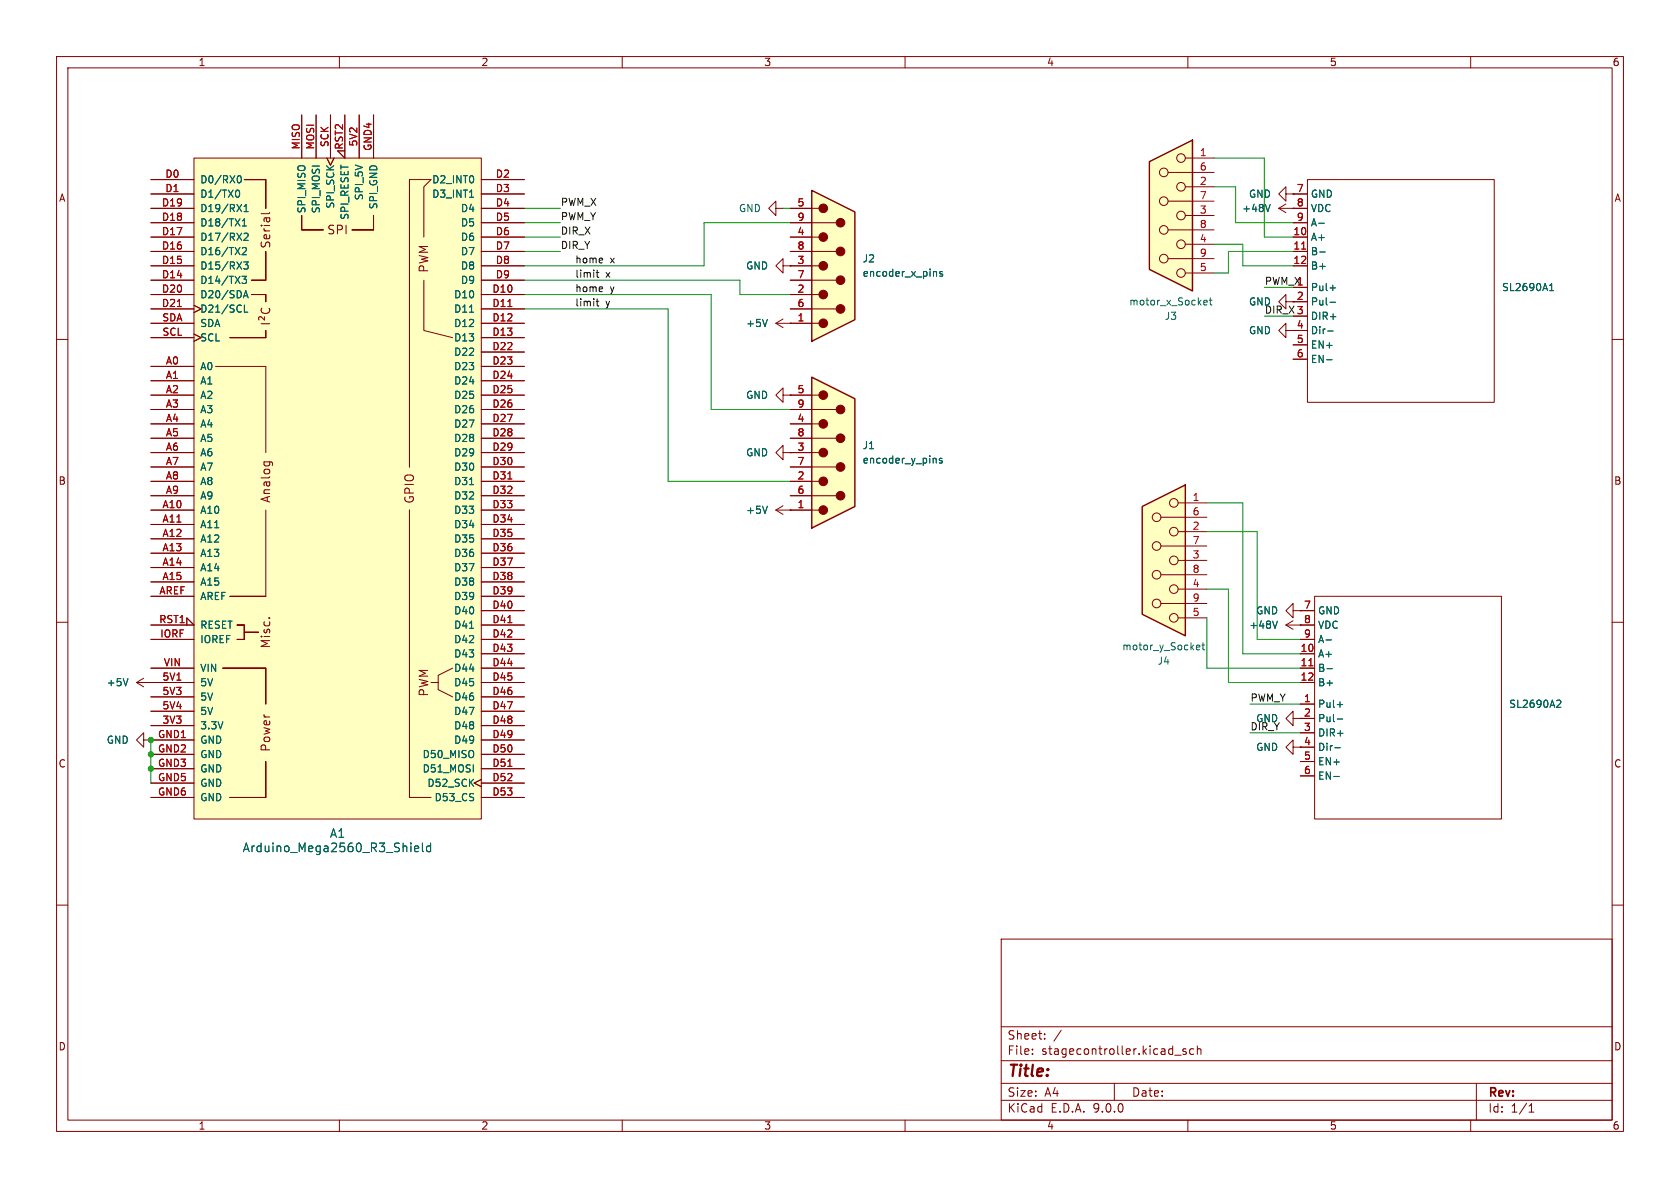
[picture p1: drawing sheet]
<svg xmlns="http://www.w3.org/2000/svg" width="297mm" height="210mm" viewBox="0 0 297 210" stroke-linecap="round" stroke-linejoin="round" font-family="sans-serif">
<g fill="none" stroke="#840000" stroke-width=".18">
<path d="M10 10h277v190h-277zM12 12h273v186h-273zM60 10v2M110 10v2M160 10v2M210 10v2M260 10v2M10 60h2M285 60h2M137.2 90.2l1.2 .7M137.2 90.2h2.5M138.4 80v-1.3l-1.2 1.3 1.2 1.3v-1.3h1.3"/>
<path d="M138.4 89.4l-1.2 .8M139.7 90.2h.1M139.7 80h.1M10 110h2M227.3 110.5l1.3 .8M227.3 110.5h5.1M228.6 109.7l-1.3 .8M229.9 110.5h.1M229.9 108h2.5M229.9 113h2.5M229.9 115.6h2.5M229.9 118.1h2.5"/>
<path d="M232.4 105.4h33v39.4h-33zM285 110h2M228.6 127v-1.3l-1.3 1.3 1.3 1.3v-1.3h3.8M228.6 132.1v-1.3l-1.3 1.3 1.3 1.3v-1.3h3.8M229.9 120.7h2.5M229.9 124.5h2.5M229.9 129.5h2.5M229.9 134.6h2.5M229.9 137.2h2.5M10 160h2M177 166h108v32h-108zM285 160h2"/>
<path d="M60 198v2M110 198v2M160 198v2M177 194.5h108M177 191.5h108M177 187.5h108M177 181.5h108M182.5 186.3v.1M182.5 185.5v.1M184.7 183.6v.1M184.7 182.8v.1M187.6 182.1l-1.3 2"/>
<path d="M197 191.5v3M207.7 186.5h1.1M209.7 185.5l-.4-.1-.2 .2 .1 .2 .5 .2v.3h-.6M210 198v2M211 185.5l-.4-.1-.3 .3v.4l.2 .2h.5M211.7 185.5l.2-.1 .3 .1 .1 .9M211.7 184.9v1.5M260 198v2M261 191.5v6.5M270.3 196.6h.9M270.3 195.5l.4-.4v1.5"/>
</g>
<path d="M135.7 89.5l-.5 1.2M225.8 109.8l-.4 1.3M234.4 113.1h1M234.6 118.2h1M235.8 137.3h1M236 132.2h.9M236.4 124.6h1M236.4 127.1h1M275.4 123.8h.4l.1 .3-.7 .9h.7" fill="none" stroke="#006464" stroke-width=".18"/>
<path d="M231.4 117.7h.7" fill="none" stroke="#a90000" stroke-width=".18"/>
<path d="M143.5 33.7l7.6 3.8v19l-7.6 3.8z" fill="#ffffc2"/>
<g fill="none" stroke="#840000" stroke-width=".18">
<path d="M137.2 36.8v-1.2l-1.3 1.2 1.3 1.3v-1.3h1.2M138.4 36.8h.1M139.7 36.8h5.1M139.7 39.4h8.1M137.2 57.2h7.6M137.2 57.2l1.2 .7M138.4 56.4l-1.2 .8M139.7 57.2h.1M139.7 41.9h5.1M139.7 44.5h8.1M139.7 47h5.1M139.7 49.5h8.1"/>
<path d="M139.7 52.1h5.1M139.7 54.6h8.1M228.6 108v-1.3l-1.3 1.3 1.3 1.2v-1.2h1.3M229.9 108h.1"/>
</g>
<path d="M143.5 33.7l7.6 3.8v19l-7.6 3.8z" fill="none" stroke="#840000" stroke-width=".25"/>
<g fill="#840000" stroke="#840000" stroke-width=".18">
<circle cx="145.5" cy="36.8" r=".76"/>
<circle cx="145.5" cy="41.9" r=".76"/>
<circle cx="145.5" cy="47" r=".76"/>
<circle cx="145.5" cy="52.1" r=".76"/>
<circle cx="145.5" cy="57.1" r=".76"/>
<circle cx="148.6" cy="39.4" r=".76"/>
<circle cx="148.6" cy="44.4" r=".76"/>
<circle cx="148.6" cy="49.5" r=".76"/>
<circle cx="148.6" cy="54.6" r=".76"/>
</g>
<path d="M135.7 56.5l-.5 1.2M165.4 48l.2 .2v.6M166.6 48.1l-.3-.1-.2 .2 .1 .2 .4 .1v.3h-.5" fill="none" stroke="#006464" stroke-width=".18"/>
<path d="M143.5 66.7l7.6 3.8v19l-7.6 3.8z" fill="#ffffc2"/>
<path d="M227.3 53.3v-1.2l-1.2 1.2 1.2 1.3v-1.3h1.3M139.7 69.9h5.1M139.7 72.4h8.1M139.7 74.9h5.1M139.7 77.5h8.1M139.7 80h5.1M139.7 82.6h8.1M139.7 85.1h5.1M139.7 87.6h8.1M139.7 90.2h5.1" fill="none" stroke="#840000" stroke-width=".18"/>
<path d="M143.5 66.7l7.6 3.8v19l-7.6 3.8z" fill="none" stroke="#840000" stroke-width=".25"/>
<g fill="#840000" stroke="#840000" stroke-width=".18">
<circle cx="145.5" cy="69.8" r=".76"/>
<circle cx="145.5" cy="74.9" r=".76"/>
<circle cx="145.5" cy="80" r=".76"/>
<circle cx="145.5" cy="85.1" r=".76"/>
<circle cx="145.5" cy="90.2" r=".76"/>
<circle cx="148.6" cy="72.4" r=".76"/>
<circle cx="148.6" cy="77.5" r=".76"/>
<circle cx="148.6" cy="82.5" r=".76"/>
<circle cx="148.6" cy="87.6" r=".76"/>
</g>
<path d="M165.3 81l.2 .2v.7M166.5 81.1l-.3-.1-.1 .2v.2l.4 .1v.3h-.4" fill="none" stroke="#006464" stroke-width=".18"/>
<path d="M201.9 89.5l7.6-3.8v26.7l-7.6-3.8z" fill="#ffffc2"/>
<path d="M201.9 89.5l7.6-3.8v26.7l-7.6-3.8z" fill="none" stroke="#840000" stroke-width=".25"/>
<g fill="none" stroke="#840000" stroke-width=".18">
<path d="M227.3 34.3v-1.3l-1.2 1.3 1.2 1.3v-1.3h1.3M228.6 34.3h.1M138.4 47v-1.3l-1.2 1.3 1.2 1.3v-1.3h1.3M139.7 47h.1M227.3 58.4v-1.2l-1.2 1.2 1.2 1.3v-1.3h1.3M205.2 91.4h8.2M205.2 96.5h8.2M208.3 88.9h5.1M208.3 94h5.1M208.3 99.1h5.1M205.2 101.6h8.2M205.2 106.7h8.2"/>
<path d="M208.3 104.1h5.1M208.3 109.2h5.1"/>
<circle cx="204.5" cy="96.5" r=".76"/>
<circle cx="204.5" cy="91.4" r=".76"/>
<circle cx="207.5" cy="88.9" r=".76"/>
<circle cx="207.5" cy="94" r=".76"/>
<circle cx="207.5" cy="99.1" r=".76"/>
<circle cx="204.5" cy="101.6" r=".76"/>
<circle cx="204.5" cy="106.7" r=".76"/>
<circle cx="207.5" cy="109.2" r=".76"/>
<circle cx="207.5" cy="104.1" r=".76"/>
</g>
<path d="M211.6 114.8h.5M211.6 114.1l.3-.1 .2 .3-.6 .2M212.5 114h.5M212.7 113.6v1.1l.3 .2" fill="none" stroke="#006464" stroke-width=".18"/>
<path d="M34.3 27.9h50.8v116.9h-50.8z" fill="#ffffc2"/>
<g fill="none" stroke="#840000" stroke-width=".18">
<path d="M26.7 31.8h7.6M26.7 34.3h7.6M26.7 36.8h7.6M26.7 39.4h7.6M34.3 27.9h50.8v116.9h-50.8zM43.2 31.8h3.8zM47 31.8v5zM47.7 37.6l-.2 .2h-1.3M53.3 38.1v2.5zM53.3 20.3v7.6M55.9 20.3v7.6M57.8 27.9l.6 1.3 .7-1.3"/>
<path d="M58.4 20.3v7.6M61 20.3v7.6l-1.3-1.2h1.3M63.5 20.3v7.6M66 38.1v2.5zM66 20.3v7.6M72.4 31.8h3.8l-1.3 1.2v8.9M72.4 31.8v50.8zM85.1 31.8h7.6M85.1 34.3h7.6M85.1 36.8h7.6M85.1 39.4h7.6M26.7 41.9h7.6"/>
<path d="M26.7 44.5h7.6M26.7 47h7.6M26.7 49.5h7.6M26.7 52.1h7.6M26.7 54.6h7.6M26.7 57.2h7.6M26.7 59.7h7.6M34.3 54l1.3 .6-1.3 .6M34.3 59.1l1.3 .6-1.3 .6M40.6 59.7h6.4zM44.4 49.5h2.6zM44.4 52.1h2.6z"/>
<path d="M46.2 57.2h1.5M46.3 54.5a.61 .61 0 0 0 0 .7 .61 .61 0 0 0 .7 .2 .57 .57 0 0 0 .6-.3 .57 .57 0 0 0-.1-.6M46.7 56v.6l-.5-.5a.31 .31 0 0 0-.5 .1l.1 .4M47 44.5v5zM47 52.1v1.2zM47 58.4v1.3zM53.3 40.6h3.8zM62.2 40.6h3.8zM74.9 49.5v8.9l5.1 1.3M85.1 41.9h7.6M85.1 44.5h7.6M85.1 47h7.6"/>
<path d="M85.1 49.5h7.6M85.1 52.1h7.6M85.1 54.6h7.6M85.1 57.2h7.6M85.1 59.7h7.6M26.7 64.8h7.6M26.7 67.3h7.6M26.7 69.9h7.6M26.7 72.4h7.6M26.7 74.9h7.6M26.7 77.5h7.6M38.1 64.8h8.9v15.2"/>
<path d="M85.1 64.8h7.6M85.1 67.3h7.6M85.1 69.9h7.6M85.1 72.4h7.6M85.1 74.9h7.6M85.1 77.5h7.6M85.1 62.2h7.6M26.7 80h7.6M26.7 82.6h7.6M26.7 85.1h7.6M26.7 87.6h7.6M26.7 90.2h7.6"/>
<path d="M26.7 92.7h7.6M26.7 95.3h7.6M26.7 97.8h7.6M46.7 81.6h1.2l.2 .2M46.7 81.6v.2M47 90.2v15.2M47.6 81.6l.1 .2M72.4 90.2v50.8zM85.1 80h7.6M85.1 82.6h7.6M85.1 85.1h7.6M85.1 87.6h7.6"/>
<path d="M85.1 90.2h7.6M85.1 92.7h7.6M85.1 95.3h7.6M85.1 97.8h7.6M25.4 119.9l-1.3 .8M26.7 110.5h7.6l-1.3-1.3v1.3M26.7 100.3h7.6M26.7 102.9h7.6M26.7 105.4h7.6M26.7 113h7.6M26.7 118.1h7.6M39.4 118.1h7.6z"/>
<path d="M40.6 105.4h6.4zM41.9 110.5h1.3zM41.9 113h1.3zM43.2 110.5v2.5zM43.2 111.8h2.5zM47 118.1v6.4zM47.5 109.3h.2M80 118.1l-2.5 1.3v2.5l2.5 1.3M85.1 100.3h7.6M85.1 102.9h7.6M85.1 105.4h7.6M85.1 110.5h7.6"/>
<path d="M85.1 113h7.6M85.1 118.1h7.6M85.1 108h7.6M85.1 115.6h7.6M24.1 120.7h10.2M24.1 120.7l1.3 .7M26.7 120.7h.1M26.7 123.2h7.6M26.7 125.7h7.6M26.7 128.3h7.6M26.7 130.8h7.6M26.7 133.4h7.6"/>
<path d="M26.7 135.9h7.6M26.7 138.4h7.6M47 134.6v6.4zM76.2 120.7h1.3M85.1 137.8l-1.3 .6 1.3 .7M85.1 120.7h7.6M85.1 123.2h7.6M85.1 125.7h7.6M85.1 128.3h7.6M85.1 130.8h7.6M85.1 133.4h7.6M85.1 135.9h7.6"/>
<path d="M85.1 138.4h7.6M26.7 141h7.6M40.6 141h6.4zM72.4 141h3.8M85.1 141h7.6"/>
</g>
<g fill="none" stroke="#006464" stroke-width=".18">
<path d="M41.8 33.7l.1-.1a.68 .68 0 0 1 .5 .6 .68 .68 0 0 1-.5 .7l-.1-.1M42 31.3l.2-.2a.68 .68 0 0 1 .5 .6 .68 .68 0 0 1-.5 .6l-.2-.2M42.8 39.9h.8M42.8 39l.4-.3v1.2M43.1 37.4h.8M43.1 36.5l.4-.4v1.3M83 34.9h.7M42.8 48.8h.8l-.5 .5 .4 .1v.6l-.2 .1-.5-.1M42.8 43.9l.5-.1 .3 .3-.8 .9h.8M43 52.6l.4-1.2 .5 1.2M43.1 46.3h.8l-.5 .5 .4 .1v.5l-.2 .2-.5-.2M43.1 41.3l.5-.1 .3 .4-.8 .9h.8"/>
<path d="M43.1 52.3h.7M43.2 53.9v1.3h.6M83 55.2h.7M83 85.7h.7M22.6 120l-.4 1.2M83 111.1h.7M73.3 150l.7-.1v-.3l-.5-.1-.2 .3 .1 .7h.6M74.7 149v1.3l.2 .3M76.1 149.6l-.4-.1-.3 .3v.5l.1 .2h.6M76.1 149v1.6"/>
</g>
<path d="M31.4 54.2h.7M89.8 54.2h.7M89.8 84.7h.7M89.8 110.1h.7M89.8 135.5h.7" fill="none" stroke="#a90000" stroke-width=".18"/>
<path d="M203.2 28.6l7.6-3.8v26.6l-7.6-3.8z" fill="#ffffc2"/>
<path d="M203.2 28.6l7.6-3.8v26.6l-7.6-3.8z" fill="none" stroke="#840000" stroke-width=".25"/>
<g fill="none" stroke="#840000" stroke-width=".18">
<path d="M26.7 36.8h7.6M26.7 34.3h7.6M26.7 39.4h7.6M26.7 31.8h7.6M53.3 20.3v7.6M55.9 20.3v7.6M57.8 27.9l.6 1.3 .7-1.3M58.4 20.3v7.6M61 20.3v7.6l-1.3-1.2h1.3M63.5 20.3v7.6M66 20.3v7.6M85.1 36.8h7.6"/>
<path d="M85.1 34.3h7.6M85.1 39.4h7.6M85.1 31.8h7.6M139.7 36.8h3.8M139.7 39.4h3.8M206.5 30.5h8.1M206.5 35.6h8.1M209.5 27.9h5.1M209.5 33h5.1M209.5 38.1h5.1M226.1 36.8l1.2 .8M226.1 36.8h5"/>
<path d="M227.3 36.1l-1.2 .7M228.6 36.8h.1M228.6 34.3h.1M228.6 34.3h2.5M228.6 39.4h2.5M231.1 31.8h33.1v39.3h-33.1zM26.7 41.9h7.6M26.7 44.5h7.6M26.7 47h7.6M26.7 49.5h7.6M26.7 52.1h7.6M26.7 54.6h7.6"/>
<path d="M26.7 57.2h7.6M26.7 59.7h7.6M34.3 54l1.3 .6-1.3 .6M34.3 59.1l1.3 .6-1.3 .6M85.1 41.9h7.6M85.1 44.5h7.6M85.1 47h7.6M85.1 49.5h7.6M85.1 52.1h7.6M85.1 54.6h7.6M85.1 57.2h7.6M85.1 59.7h7.6"/>
<path d="M139.7 57.2h.1M139.7 47h.1M139.7 41.9h3.8M139.7 44.5h3.8M139.7 47h3.8M139.7 49.5h3.8M139.7 52.1h3.8M139.7 54.6h3.8M139.7 57.2h3.8M206.5 40.6h8.1M206.5 45.7h8.1M209.5 43.2h5.1"/>
<path d="M209.5 48.3h5.1M228.6 41.9h2.5M228.6 44.5h2.5M228.6 47h2.5M228.6 50.8h2.5M228.6 53.3h2.5M228.6 55.9h2.5M228.6 58.4h2.5M26.7 64.8h7.6M26.7 67.3h7.6M26.7 69.9h7.6M26.7 72.4h7.6"/>
<path d="M26.7 74.9h7.6M26.7 77.5h7.6M85.1 64.8h7.6M85.1 67.3h7.6M85.1 69.9h7.6M85.1 72.4h7.6M85.1 74.9h7.6M85.1 77.5h7.6M85.1 62.2h7.6M138.4 69.9v-1.3l-1.2 1.3 1.2 1.2v-1.2h1.3M139.7 69.9h.1M139.7 69.9h3.8"/>
<path d="M139.7 72.4h3.8M139.7 74.9h3.8M139.7 77.5h3.8M228.6 61h2.5M228.6 63.5h2.5M26.7 80h7.6M26.7 82.6h7.6M26.7 85.1h7.6M26.7 87.6h7.6M26.7 90.2h7.6M26.7 92.7h7.6M26.7 95.3h7.6"/>
<path d="M26.7 97.8h7.6M85.1 80h7.6M85.1 82.6h7.6M85.1 85.1h7.6M85.1 87.6h7.6M85.1 90.2h7.6M85.1 92.7h7.6M85.1 95.3h7.6M85.1 97.8h7.6M139.7 80h.1M139.7 90.2h.1M139.7 80h3.8"/>
<path d="M139.7 82.6h3.8M139.7 85.1h3.8M139.7 87.6h3.8M139.7 90.2h3.8M26.7 110.5h7.6l-1.3-1.3v1.3M26.7 113h7.6M26.7 118.1h7.6M26.7 100.3h7.6M26.7 102.9h7.6M26.7 105.4h7.6M85.1 108h7.6M85.1 110.5h7.6"/>
<path d="M85.1 113h7.6M85.1 115.6h7.6M85.1 118.1h7.6M85.1 100.3h7.6M85.1 102.9h7.6M85.1 105.4h7.6M229.9 108h.1M229.9 110.5h.1M229.9 108h2.5M229.9 110.5h2.5M229.9 113h2.5M229.9 115.6h2.5"/>
<path d="M229.9 118.1h2.5M25.4 130.8v-1.3l-1.3 1.3 1.3 1.3v-1.3h1.3M26.7 130.8h.1M26.7 120.7h.1M26.7 120.7h7.6M26.7 123.2h7.6M26.7 125.7h7.6M26.7 128.3h7.6M26.7 130.8h7.6M26.7 133.4h7.6M26.7 135.9h7.6M26.7 138.4h7.6"/>
<path d="M85.1 137.8l-1.3 .6 1.3 .7M85.1 120.7h7.6M85.1 123.2h7.6M85.1 125.7h7.6M85.1 128.3h7.6M85.1 130.8h7.6M85.1 133.4h7.6M85.1 135.9h7.6M85.1 138.4h7.6M229.9 120.7h2.5M229.9 124.5h2.5M229.9 127h2.5"/>
<path d="M229.9 129.5h2.5M229.9 132.1h2.5M229.9 134.6h2.5M229.9 137.2h2.5M26.7 141h7.6M85.1 141h7.6"/>
<circle cx="205.7" cy="30.5" r=".76"/>
<circle cx="205.7" cy="35.6" r=".76"/>
<circle cx="208.8" cy="33" r=".76"/>
<circle cx="208.8" cy="38.1" r=".76"/>
<circle cx="208.8" cy="27.9" r=".76"/>
<circle cx="205.7" cy="45.7" r=".76"/>
<circle cx="205.7" cy="40.6" r=".76"/>
<circle cx="208.8" cy="43.2" r=".76"/>
<circle cx="208.8" cy="48.3" r=".76"/>
</g>
<g fill="none" stroke="#006464" stroke-width=".18">
<path d="M41.8 33.7l.1-.1a.68 .68 0 0 1 .5 .6 .68 .68 0 0 1-.5 .7l-.1-.1M42 31.3l.2-.2a.68 .68 0 0 1 .5 .6 .68 .68 0 0 1-.5 .6l-.2-.2M42.8 39.9h.8M42.8 39l.4-.3v1.2M43.1 37.4h.8M43.1 36.5l.4-.4v1.3M83 34.9h.7M224.6 36.1l-.5 1.3M233.1 39.5h1M42.8 48.8h.8l-.5 .5 .4 .1v.6l-.2 .1-.5-.1M42.8 43.9l.5-.1 .3 .3-.8 .9h.8M43 52.6l.4-1.2 .5 1.2"/>
<path d="M43.1 46.3h.8l-.5 .5 .4 .1v.5l-.2 .2-.5-.2M43.1 41.3l.5-.1 .3 .4-.8 .9h.8M43.1 52.3h.7M43.2 53.9v1.3h.6M83 55.2h.7M135.7 56.5l-.5 1.2M165.4 48l.2 .2v.6M166.6 48.1l-.3-.1-.2 .2 .1 .2 .4 .1v.3h-.5M212.9 53.9h.5M212.9 53.1h.3l.2 .3-.6 .1M213.8 53.1h.5M214 52.6v1.1l.3 .2"/>
<path d="M233.3 44.5h1M234.7 58.5h1M235.1 50.9h1M235.1 53.4h1M273.9 51.4h.8M273.9 50.5l.4-.4v1.3M234.5 63.6h1M83 85.7h.7M135.7 89.5l-.5 1.2M165.3 81l.2 .2v.7M166.5 81.1l-.3-.1-.1 .2v.2l.4 .1v.3h-.4M22.6 120l-.4 1.2"/>
<path d="M83 111.1h.7M225.8 109.8l-.4 1.3M234.4 113.1h1M234.6 118.2h1M235.8 137.3h1M236 132.2h.9M236.4 124.6h1M236.4 127.1h1M275.4 123.8h.4l.1 .3-.7 .9h.7M73.3 150l.7-.1v-.3l-.5-.1-.2 .3 .1 .7h.6M74.7 149v1.3l.2 .3M76.1 149.6l-.4-.1-.3 .3v.5l.1 .2h.6"/>
<path d="M76.1 149v1.6"/>
</g>
<path d="M31.4 54.2h.7M89.8 54.2h.7M230.1 44h.7M89.8 84.7h.7M89.8 110.1h.7M231.4 117.7h.7M89.8 135.5h.7" fill="none" stroke="#a90000" stroke-width=".18"/>
<path d="M105.4 48.2h.5M105.4 53.3h.5M105.6 47.7v1.1l.3 .2M105.6 52.8v1.1l.3 .2" fill="none" stroke="#0f0f0f" stroke-width=".18"/>
<g fill="none" stroke="#009600" stroke-width=".18">
<path d="M92.7 36.8h6.4M92.7 39.4h6.4M138.4 36.8h1.3M139.7 39.4h-15.2v7.6h-31.8M214.6 27.9h8.9v14h5.1M214.6 33h3.8v6.4h10.2M92.7 44.5h6.4M92.7 41.9h6.4M92.7 52.1h33v20.3h14M92.7 54.6h25.4v30.5h21.6M92.7 49.5h38.1v2.6h8.9M214.6 43.2h5.1v3.8h8.9"/>
<path d="M223.5 55.9h5.1M223.5 50.8h5.1M228.6 44.5h-11.4v3.8h-2.6M213.4 88.9h6.3v26.7h10.2M213.4 94h8.8v19h7.7M213.4 104.1h3.8v16.6h12.7M213.4 109.2v8.9h16.5M26.7 130.8v7.6M221 124.5h8.9M221 129.5h8.9"/>
</g>
<g fill="#009600" stroke="#009600" stroke-width=".18">
<circle cx="26.7" cy="133.4" r=".46"/>
<circle cx="26.7" cy="130.8" r=".46"/>
<circle cx="26.7" cy="135.9" r=".46"/>
</g>
<text font-size="2.8" fill="#840000" x="178" y="190.9">Title:</text>
<g font-size="2.1" fill="#840000">
<text x="57.8" y="41.6">SPI</text>
<text x="48" y="44" transform="rotate(-90 48 44)">Serial</text>
<text x="75.9" y="48.3" transform="rotate(-90 75.9 48.3)">PWM</text>
<text x="48" y="89" transform="rotate(-90 48 89)">Analog</text>
<text x="73.4" y="89.1" transform="rotate(-90 73.4 89.1)">GPIO</text>
<text x="48" y="114.7" transform="rotate(-90 48 114.7)">Misc.</text>
<text x="75.9" y="123.2" transform="rotate(-90 75.9 123.2)">PWM</text>
<text x="48" y="133" transform="rotate(-90 48 133)">Power</text>
<text x="178" y="184">Sheet:</text>
<text x="178" y="186.7">File:</text>
<text x="184.1" y="186.7">stagecontroller.kicad_sch</text>
<text x="178" y="196.9">KiCad</text>
<text x="178" y="194.1">Size:</text>
<text x="184.7" y="194.1">A4</text>
<text x="185.7" y="196.9">E.D.A.</text>
<text x="193.3" y="196.9">9.0.0</text>
<text x="200" y="194.1">Date:</text>
<text x="263" y="194.3">Rev:</text>
<text x="263" y="196.9">Id:</text>
<text x="267.1" y="196.9">1/1</text>
</g>
<g font-size="2.1" fill="#006464">
<text x="58.2" y="148.3">A1</text>
<text x="42.8" y="150.9">Arduino_Mega2560_R3_Shield</text>
</g>
<g font-size="1.8" fill="#840000">
<text x="35" y="11.9">1</text>
<text x="85" y="11.9">2</text>
<text x="135" y="11.9">3</text>
<text x="185" y="11.9">4</text>
<text x="235" y="11.9">5</text>
<text x="285" y="11.9">6</text>
<text x="10.3" y="35.9">A</text>
<text x="285.3" y="35.9">A</text>
<text x="10.3" y="85.9">B</text>
<text x="285.3" y="85.9">B</text>
<text x="10.3" y="135.9">C</text>
<text x="285.3" y="135.9">C</text>
<text x="10.3" y="185.9">D</text>
<text x="285.3" y="185.9">D</text>
<text x="35" y="199.9">1</text>
<text x="85" y="199.9">2</text>
<text x="135" y="199.9">3</text>
<text x="185" y="199.9">4</text>
<text x="235" y="199.9">5</text>
<text x="285" y="199.9">6</text>
</g>
<g font-size="1.8" fill="#a90000">
<text x="53.1" y="26.5" transform="rotate(-90 53.1 26.5)">MISO</text>
<text x="55.6" y="26.5" transform="rotate(-90 55.6 26.5)">MOSI</text>
<text x="58.2" y="26.1" transform="rotate(-90 58.2 26.1)">SCK</text>
<text x="60.7" y="26.6" transform="rotate(-90 60.7 26.6)">RST2</text>
<text x="63.2" y="26" transform="rotate(-90 63.2 26)">5V2</text>
<text x="65.8" y="26.8" transform="rotate(-90 65.8 26.8)">GND4</text>
<text x="212" y="27.7">1</text>
<text x="29.1" y="31.5">D0</text>
<text x="29.1" y="34">D1</text>
<text x="87.6" y="31.5">D2</text>
<text x="87.6" y="34">D3</text>
<text x="212" y="30.2">6</text>
<text x="212" y="32.8">2</text>
<text x="212" y="35.3">7</text>
<text x="229.2" y="34">7</text>
<text x="28.5" y="36.6">D19</text>
<text x="28.5" y="39.1">D18</text>
<text x="28.5" y="41.7">D17</text>
<text x="87.6" y="36.6">D4</text>
<text x="87.6" y="39.1">D5</text>
<text x="87.6" y="41.7">D6</text>
<text x="140.9" y="36.6">5</text>
<text x="140.9" y="39.1">9</text>
<text x="140.9" y="41.7">4</text>
<text x="212" y="37.8">3</text>
<text x="212" y="40.4">8</text>
<text x="228.6" y="41.7">10</text>
<text x="229.2" y="36.6">8</text>
<text x="229.2" y="39.1">9</text>
<text x="28.5" y="44.2">D16</text>
<text x="28.5" y="46.7">D15</text>
<text x="87.6" y="44.2">D7</text>
<text x="87.6" y="46.7">D8</text>
<text x="140.9" y="44.2">8</text>
<text x="140.9" y="46.7">3</text>
<text x="212" y="42.9">4</text>
<text x="212" y="45.5">9</text>
<text x="228.6" y="44.2">11</text>
<text x="228.6" y="46.7">12</text>
<text x="28.5" y="49.3">D14</text>
<text x="28.5" y="51.8">D20</text>
<text x="87" y="51.8">D10</text>
<text x="87.6" y="49.3">D9</text>
<text x="140.9" y="49.3">7</text>
<text x="140.9" y="51.8">2</text>
<text x="212" y="48">5</text>
<text x="229.2" y="50.5">1</text>
<text x="229.2" y="53.1">2</text>
<text x="28.5" y="54.4">D21</text>
<text x="28.6" y="56.9">SDA</text>
<text x="28.6" y="59.4">SCL</text>
<text x="87" y="54.4">D11</text>
<text x="87" y="56.9">D12</text>
<text x="87" y="59.4">D13</text>
<text x="140.9" y="54.4">6</text>
<text x="140.9" y="56.9">1</text>
<text x="229.2" y="58.2">4</text>
<text x="229.2" y="55.6">3</text>
<text x="29.2" y="64.5">A0</text>
<text x="87" y="62">D22</text>
<text x="87" y="64.5">D23</text>
<text x="229.2" y="60.7">5</text>
<text x="229.2" y="63.2">6</text>
<text x="29.2" y="67.1">A1</text>
<text x="29.2" y="69.6">A2</text>
<text x="87" y="67.1">D24</text>
<text x="87" y="69.6">D25</text>
<text x="140.9" y="69.6">5</text>
<text x="29.2" y="72.1">A3</text>
<text x="29.2" y="74.7">A4</text>
<text x="29.2" y="77.2">A5</text>
<text x="87" y="72.1">D26</text>
<text x="87" y="74.7">D27</text>
<text x="87" y="77.2">D28</text>
<text x="140.9" y="72.1">9</text>
<text x="140.9" y="74.7">4</text>
<text x="140.9" y="77.2">8</text>
<text x="29.2" y="79.8">A6</text>
<text x="29.2" y="82.3">A7</text>
<text x="87" y="79.8">D29</text>
<text x="87" y="82.3">D30</text>
<text x="140.9" y="79.8">3</text>
<text x="140.9" y="82.3">7</text>
<text x="28.6" y="89.9">A10</text>
<text x="29.2" y="84.8">A8</text>
<text x="29.2" y="87.4">A9</text>
<text x="87" y="84.8">D31</text>
<text x="87" y="87.4">D32</text>
<text x="87" y="89.9">D33</text>
<text x="140.9" y="84.8">2</text>
<text x="140.9" y="87.4">6</text>
<text x="140.9" y="89.9">1</text>
<text x="210.7" y="88.6">1</text>
<text x="28.6" y="92.5">A11</text>
<text x="28.6" y="95">A12</text>
<text x="87" y="92.5">D34</text>
<text x="87" y="95">D35</text>
<text x="210.7" y="91.2">6</text>
<text x="210.7" y="93.7">2</text>
<text x="28.6" y="97.5">A13</text>
<text x="28.6" y="100.1">A14</text>
<text x="87" y="97.5">D36</text>
<text x="87" y="100.1">D37</text>
<text x="210.7" y="96.3">7</text>
<text x="210.7" y="98.8">3</text>
<text x="210.7" y="101.3">8</text>
<text x="28.1" y="105.2">AREF</text>
<text x="28.6" y="102.6">A15</text>
<text x="87" y="102.6">D38</text>
<text x="87" y="105.2">D39</text>
<text x="87" y="107.7">D40</text>
<text x="210.7" y="103.9">4</text>
<text x="210.7" y="106.4">9</text>
<text x="230.4" y="107.7">7</text>
<text x="28.1" y="110.2">RST1</text>
<text x="28.2" y="112.8">IORF</text>
<text x="87" y="110.2">D41</text>
<text x="87" y="112.8">D42</text>
<text x="210.7" y="109">5</text>
<text x="230.4" y="110.2">8</text>
<text x="230.4" y="112.8">9</text>
<text x="28.9" y="117.9">VIN</text>
<text x="87" y="115.3">D43</text>
<text x="87" y="117.9">D44</text>
<text x="229.8" y="115.3">10</text>
<text x="229.8" y="117.9">11</text>
<text x="28.6" y="120.4">5V1</text>
<text x="28.6" y="122.9">5V3</text>
<text x="28.6" y="125.5">5V4</text>
<text x="87" y="120.4">D45</text>
<text x="87" y="122.9">D46</text>
<text x="87" y="125.5">D47</text>
<text x="229.8" y="120.4">12</text>
<text x="230.4" y="124.2">1</text>
<text x="27.8" y="130.6">GND1</text>
<text x="28.6" y="128">3V3</text>
<text x="87" y="128">D48</text>
<text x="87" y="130.6">D49</text>
<text x="230.4" y="126.7">2</text>
<text x="230.4" y="129.3">3</text>
<text x="230.4" y="131.8">4</text>
<text x="27.8" y="133.1">GND2</text>
<text x="27.8" y="135.6">GND3</text>
<text x="87" y="133.1">D50</text>
<text x="87" y="135.6">D51</text>
<text x="230.4" y="134.4">5</text>
<text x="230.4" y="136.9">6</text>
<text x="27.8" y="138.2">GND5</text>
<text x="27.8" y="140.7">GND6</text>
<text x="87" y="138.2">D52</text>
<text x="87" y="140.7">D53</text>
</g>
<g font-size="1.8" fill="#006464">
<text x="35.3" y="32.6">D0/RX0</text>
<text x="35.3" y="35.2">D1/TX0</text>
<text x="64.4" y="35.5" transform="rotate(-90 64.4 35.5)">SPI_5V</text>
<text x="76.3" y="32.6">D2_INT0</text>
<text x="76.3" y="35.2">D3_INT1</text>
<text x="220.7" y="35.2">GND</text>
<text x="231.6" y="35.2">GND</text>
<text x="35.3" y="37.7">D19/RX1</text>
<text x="35.3" y="40.2">D18/TX1</text>
<text x="54.2" y="37.8" transform="rotate(-90 54.2 37.8)">SPI_MISO</text>
<text x="56.7" y="37.8" transform="rotate(-90 56.7 37.8)">SPI_MOSI</text>
<text x="59.3" y="37" transform="rotate(-90 59.3 37)">SPI_SCK</text>
<text x="61.8" y="39" transform="rotate(-90 61.8 39)">SPI_RESET</text>
<text x="66.9" y="37.1" transform="rotate(-90 66.9 37.1)">SPI_GND</text>
<text x="81.4" y="37.7">D4</text>
<text x="81.4" y="40.2">D5</text>
<text x="130.5" y="37.7">GND</text>
<text x="219.5" y="37.7">+48V</text>
<text x="231.6" y="37.7">VDC</text>
<text x="231.6" y="40.2">A-</text>
<text x="35.3" y="42.8">D17/RX2</text>
<text x="35.3" y="45.3">D16/TX2</text>
<text x="35.3" y="47.9">D15/RX3</text>
<text x="81.4" y="42.8">D6</text>
<text x="81.4" y="45.3">D7</text>
<text x="81.4" y="47.9">D8</text>
<text x="131.8" y="47.9">GND</text>
<text x="152.4" y="46.6">J2</text>
<text x="231.6" y="42.8">A+</text>
<text x="231.6" y="45.3">B-</text>
<text x="231.6" y="47.9">B+</text>
<text x="35.3" y="50.4">D14/TX3</text>
<text x="35.3" y="52.9">D20/SDA</text>
<text x="80.2" y="52.9">D10</text>
<text x="81.4" y="50.4">D9</text>
<text x="152.4" y="49.1">encoder_x_pins</text>
<text x="231.6" y="51.7">Pul+</text>
<text x="265.4" y="51.7">SL2690A1</text>
<text x="35.3" y="55.5">D21/SCL</text>
<text x="35.3" y="58">SDA</text>
<text x="80.2" y="55.5">D11</text>
<text x="80.2" y="58">D12</text>
<text x="131.8" y="58">+5V</text>
<text x="199.5" y="54.2">motor_x_Socket</text>
<text x="205.8" y="56.7">J3</text>
<text x="220.7" y="54.2">GND</text>
<text x="220.7" y="59.3">GND</text>
<text x="231.6" y="54.2">Pul-</text>
<text x="231.6" y="56.7">DIR+</text>
<text x="231.6" y="59.3">Dir-</text>
<text x="35.3" y="60.6">SCL</text>
<text x="35.3" y="65.6">A0</text>
<text x="80.2" y="60.6">D13</text>
<text x="80.2" y="63.1">D22</text>
<text x="80.2" y="65.6">D23</text>
<text x="231.6" y="61.8">EN+</text>
<text x="231.6" y="64.4">EN-</text>
<text x="35.3" y="68.2">A1</text>
<text x="35.3" y="70.7">A2</text>
<text x="80.2" y="68.2">D24</text>
<text x="80.2" y="70.7">D25</text>
<text x="131.8" y="70.7">GND</text>
<text x="35.3" y="73.3">A3</text>
<text x="35.3" y="75.8">A4</text>
<text x="80.2" y="73.3">D26</text>
<text x="80.2" y="75.8">D27</text>
<text x="35.3" y="78.3">A5</text>
<text x="35.3" y="80.9">A6</text>
<text x="35.3" y="83.4">A7</text>
<text x="80.2" y="78.3">D28</text>
<text x="80.2" y="80.9">D29</text>
<text x="80.2" y="83.4">D30</text>
<text x="131.8" y="80.9">GND</text>
<text x="152.4" y="79.6">J1</text>
<text x="152.4" y="82.1">encoder_y_pins</text>
<text x="35.3" y="86">A8</text>
<text x="35.3" y="88.5">A9</text>
<text x="80.2" y="86">D31</text>
<text x="80.2" y="88.5">D32</text>
<text x="35.3" y="91">A10</text>
<text x="35.3" y="93.6">A11</text>
<text x="80.2" y="91">D33</text>
<text x="80.2" y="93.6">D34</text>
<text x="131.8" y="91">+5V</text>
<text x="35.3" y="96.1">A12</text>
<text x="35.3" y="98.7">A13</text>
<text x="35.3" y="101.2">A14</text>
<text x="80.2" y="96.1">D35</text>
<text x="80.2" y="98.7">D36</text>
<text x="80.2" y="101.2">D37</text>
<text x="35.3" y="103.7">A15</text>
<text x="35.3" y="106.3">AREF</text>
<text x="80.2" y="103.7">D38</text>
<text x="80.2" y="106.3">D39</text>
<text x="35.3" y="111.4">RESET</text>
<text x="35.3" y="113.9">IOREF</text>
<text x="80.2" y="108.8">D40</text>
<text x="80.2" y="111.4">D41</text>
<text x="80.2" y="113.9">D42</text>
<text x="220.8" y="111.4">+48V</text>
<text x="222" y="108.8">GND</text>
<text x="232.9" y="108.8">GND</text>
<text x="232.9" y="111.4">VDC</text>
<text x="232.9" y="113.9">A-</text>
<text x="35.3" y="119">VIN</text>
<text x="80.2" y="116.4">D43</text>
<text x="80.2" y="119">D44</text>
<text x="198.3" y="115.2">motor_y_Socket</text>
<text x="204.5" y="117.7">J4</text>
<text x="232.9" y="116.4">A+</text>
<text x="232.9" y="119">B-</text>
<text x="18.8" y="121.5">+5V</text>
<text x="35.3" y="121.5">5V</text>
<text x="35.3" y="124.1">5V</text>
<text x="80.2" y="121.5">D45</text>
<text x="80.2" y="124.1">D46</text>
<text x="232.9" y="121.5">B+</text>
<text x="232.9" y="125.3">Pul+</text>
<text x="266.7" y="125.3">SL2690A2</text>
<text x="18.8" y="131.7">GND</text>
<text x="35.3" y="126.6">5V</text>
<text x="35.3" y="129.1">3.3V</text>
<text x="35.3" y="131.7">GND</text>
<text x="80.2" y="126.6">D47</text>
<text x="80.2" y="129.1">D48</text>
<text x="80.2" y="131.7">D49</text>
<text x="222" y="127.9">GND</text>
<text x="232.9" y="127.9">Pul-</text>
<text x="232.9" y="130.4">DIR+</text>
<text x="35.3" y="134.2">GND</text>
<text x="35.3" y="136.8">GND</text>
<text x="74.6" y="134.2">D50_MISO</text>
<text x="74.6" y="136.8">D51_MOSI</text>
<text x="222" y="132.9">GND</text>
<text x="232.9" y="132.9">Dir-</text>
<text x="232.9" y="135.5">EN+</text>
<text x="35.3" y="139.3">GND</text>
<text x="35.3" y="141.8">GND</text>
<text x="75.5" y="139.3">D52_SCK</text>
<text x="76.7" y="141.8">D53_CS</text>
<text x="232.9" y="138">EN-</text>
</g>
<g font-size="1.8" fill="#0f0f0f">
<text x="99.1" y="36.5">PWM_X</text>
<text x="99.1" y="39">PWM_Y</text>
<text x="99.1" y="41.6">DIR_X</text>
<text x="99.1" y="44.1">DIR_Y</text>
<text x="101.6" y="46.6">home</text>
<text x="107.9" y="46.6">x</text>
<text x="101.6" y="49.2">limit</text>
<text x="101.6" y="51.7">home</text>
<text x="107.1" y="49.2">x</text>
<text x="107.9" y="51.7">y</text>
<text x="223.5" y="50.5">PWM_X</text>
<text x="101.6" y="54.3">limit</text>
<text x="107.1" y="54.3">y</text>
<text x="223.5" y="55.5">DIR_X 3</text>
<text x="221" y="124.1">PWM_Y</text>
<text x="221" y="129.2">DIR_Y</text>
</g>
</svg>
